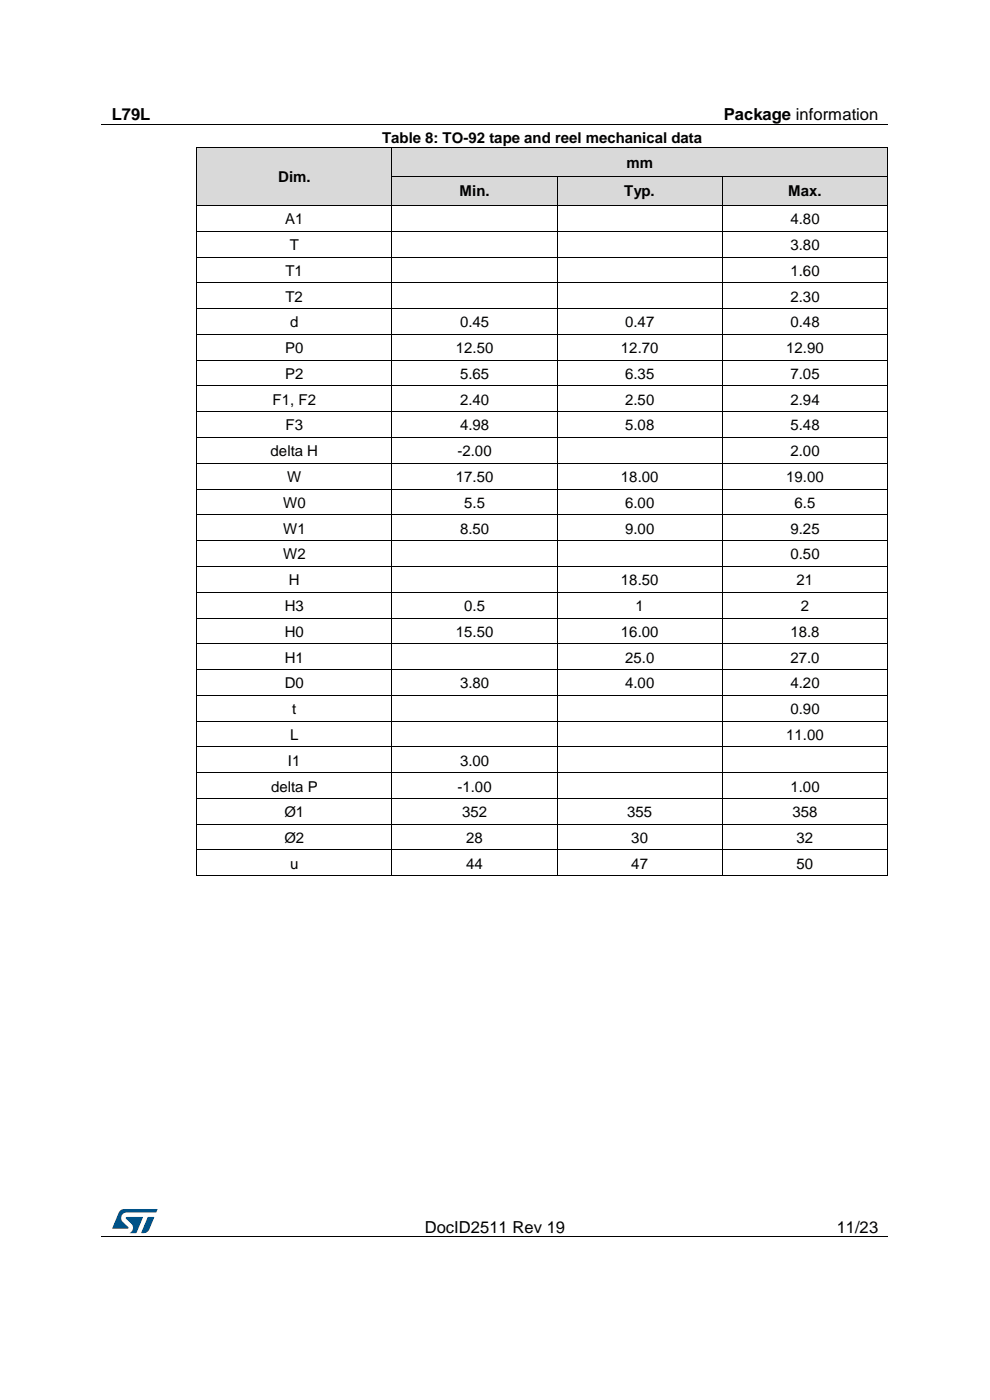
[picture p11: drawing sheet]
<svg xmlns="http://www.w3.org/2000/svg" width="210mm" height="297mm" viewBox="0 0 210 297" stroke-linecap="round" stroke-linejoin="round" font-family="sans-serif">
<path d="M21.5 26.5h166.7M21.5 262.4h166.7" fill="none" stroke="#000" stroke-width=".21"/>
<g fill="#000">
<path d="M104.5 26.4h.2v.1h-.2z" fill-rule="evenodd"/>
<path d="M61.6 262.3h.1v.2h-.1z" fill-rule="evenodd"/>
<path d="M148 262.3h.1v.2h-.1z" fill-rule="evenodd"/>
</g>
<g fill="#005288">
<path d="M25.4 256.9l.6-.4h.4l7 .1-.3 .6h-6.2a1.26 1.26 0 0 0-1.2 1.1 1.26 1.26 0 0 0 .8 1.4l.7 .6v.3l-3.4 .1z"/>
<path d="M31.4 258.2l1.3 .1-1 2.5a1.32 1.32 0 0 1-1.7 .7z"/>
<path d="M26.7 258.2l3.6 .1-1.4 3.3h-1.4a1.35 1.35 0 0 0 .7-1.2 1.35 1.35 0 0 0-.8-1.2l-.7-.6z"/>
</g>
<g fill="#d9d9d9">
<path d="M41.8 31.4h41.3v12.1h-41.3z" fill-rule="evenodd"/>
<path d="M43.7 34.5h37.6v6h-37.6z" fill-rule="evenodd"/>
<path d="M83.2 31.4h105v6h-105z" fill-rule="evenodd"/>
<path d="M85.1 31.4h101.2v6h-101.2z" fill-rule="evenodd"/>
</g>
<g fill="#000">
<path d="M41.7 31.3l.1 .1z" fill-rule="evenodd"/>
<path d="M41.7 31.3l.1 .1z" fill-rule="evenodd"/>
<path d="M83.1 31.3l.1 .1z" fill-rule="evenodd"/>
<path d="M188.2 31.3l.1 .1z" fill-rule="evenodd"/>
<path d="M188.2 31.3l.1 .1z" fill-rule="evenodd"/>
</g>
<path d="M41.8 31.4v6M41.8 31.4h41.3M83.1 31.4v6M83.2 31.4h105M188.2 31.4v6" fill="none" stroke="#000" stroke-width=".21"/>
<g fill="#d9d9d9">
<path d="M83.2 37.5h34.9v6h-34.9z" fill-rule="evenodd"/>
<path d="M85.1 37.5h31.2v6h-31.2z" fill-rule="evenodd"/>
<path d="M118.2 37.5h35v6h-35z" fill-rule="evenodd"/>
<path d="M120.1 37.5h31.2v6h-31.2z" fill-rule="evenodd"/>
<path d="M153.3 37.5h34.9v6h-34.9z" fill-rule="evenodd"/>
<path d="M155.1 37.5h31.2v6h-31.2z" fill-rule="evenodd"/>
</g>
<g fill="#000">
<path d="M41.7 37.4l.1 .1z" fill-rule="evenodd"/>
<path d="M83.1 37.4l.1 .1z" fill-rule="evenodd"/>
<path d="M118.1 37.4l.1 .1z" fill-rule="evenodd"/>
<path d="M153.1 37.4l.1 .1z" fill-rule="evenodd"/>
<path d="M188.2 37.4l.1 .1z" fill-rule="evenodd"/>
<path d="M41.7 43.5h.2v.2h-.2z" fill-rule="evenodd"/>
<path d="M41.7 43.5h.2v.2h-.2z" fill-rule="evenodd"/>
<path d="M41.7 49h.2v.2h-.2z" fill-rule="evenodd"/>
<path d="M41.7 54.4h.2v.2h-.2z" fill-rule="evenodd"/>
<path d="M41.9 43.5h.1v.2h-.1z" fill-rule="evenodd"/>
<path d="M83 43.5h.2v.2h-.2z" fill-rule="evenodd"/>
<path d="M83 49h.2v.2h-.2z" fill-rule="evenodd"/>
<path d="M83 54.4h.2v.2h-.2z" fill-rule="evenodd"/>
<path d="M83.2 43.5h.2v.2h-.2z" fill-rule="evenodd"/>
<path d="M118.1 43.5h.2v.2h-.2z" fill-rule="evenodd"/>
<path d="M118.1 49h.2v.2h-.2z" fill-rule="evenodd"/>
<path d="M118.1 54.4h.2v.2h-.2z" fill-rule="evenodd"/>
<path d="M118.3 43.5h.1v.2h-.1z" fill-rule="evenodd"/>
<path d="M153.1 43.5h.2v.2h-.2z" fill-rule="evenodd"/>
<path d="M153.1 49h.2v.2h-.2z" fill-rule="evenodd"/>
<path d="M153.1 54.4h.2v.2h-.2z" fill-rule="evenodd"/>
<path d="M153.3 43.5h.1v.2h-.1z" fill-rule="evenodd"/>
<path d="M188.2 43.5h.1v.2h-.1z" fill-rule="evenodd"/>
<path d="M188.2 43.5h.1v.2h-.1z" fill-rule="evenodd"/>
<path d="M188.2 49h.1v.2h-.1z" fill-rule="evenodd"/>
<path d="M188.2 54.4h.1v.2h-.1z" fill-rule="evenodd"/>
<path d="M41.7 59.9h.2v.2h-.2z" fill-rule="evenodd"/>
<path d="M41.7 65.4h.2v.2h-.2z" fill-rule="evenodd"/>
<path d="M41.7 70.9h.2v.1h-.2z" fill-rule="evenodd"/>
<path d="M41.7 76.3h.2v.2h-.2z" fill-rule="evenodd"/>
<path d="M83 59.9h.2v.2h-.2z" fill-rule="evenodd"/>
<path d="M83 65.4h.2v.2h-.2z" fill-rule="evenodd"/>
<path d="M83 70.9h.2v.1h-.2z" fill-rule="evenodd"/>
<path d="M83 76.3h.2v.2h-.2z" fill-rule="evenodd"/>
<path d="M118.1 59.9h.2v.2h-.2z" fill-rule="evenodd"/>
<path d="M118.1 65.4h.2v.2h-.2z" fill-rule="evenodd"/>
<path d="M118.1 70.9h.2v.1h-.2z" fill-rule="evenodd"/>
<path d="M118.1 76.3h.2v.2h-.2z" fill-rule="evenodd"/>
<path d="M153.1 59.9h.2v.2h-.2z" fill-rule="evenodd"/>
<path d="M153.1 65.4h.2v.2h-.2z" fill-rule="evenodd"/>
<path d="M153.1 70.9h.2v.1h-.2z" fill-rule="evenodd"/>
<path d="M153.1 76.3h.2v.2h-.2z" fill-rule="evenodd"/>
<path d="M188.2 59.9h.1v.2h-.1z" fill-rule="evenodd"/>
<path d="M188.2 65.4h.1v.2h-.1z" fill-rule="evenodd"/>
<path d="M188.2 70.9h.1v.1h-.1z" fill-rule="evenodd"/>
<path d="M188.2 76.3h.1v.2h-.1z" fill-rule="evenodd"/>
<path d="M41.7 81.8h.2v.2h-.2z" fill-rule="evenodd"/>
<path d="M41.7 87.3h.2v.1h-.2z" fill-rule="evenodd"/>
<path d="M41.7 92.7h.2v.2h-.2z" fill-rule="evenodd"/>
<path d="M41.7 98.2h.2v.2h-.2z" fill-rule="evenodd"/>
<path d="M83 81.8h.2v.2h-.2z" fill-rule="evenodd"/>
<path d="M83 87.3h.2v.1h-.2z" fill-rule="evenodd"/>
<path d="M83 92.7h.2v.2h-.2z" fill-rule="evenodd"/>
<path d="M83 98.2h.2v.2h-.2z" fill-rule="evenodd"/>
<path d="M118.1 81.8h.2v.2h-.2z" fill-rule="evenodd"/>
<path d="M118.1 87.3h.2v.1h-.2z" fill-rule="evenodd"/>
<path d="M118.1 92.7h.2v.2h-.2z" fill-rule="evenodd"/>
<path d="M118.1 98.2h.2v.2h-.2z" fill-rule="evenodd"/>
<path d="M153.1 81.8h.2v.2h-.2z" fill-rule="evenodd"/>
<path d="M153.1 87.3h.2v.1h-.2z" fill-rule="evenodd"/>
<path d="M153.1 92.7h.2v.2h-.2z" fill-rule="evenodd"/>
<path d="M153.1 98.2h.2v.2h-.2z" fill-rule="evenodd"/>
<path d="M188.2 81.8h.1v.2h-.1z" fill-rule="evenodd"/>
<path d="M188.2 87.3h.1v.1h-.1z" fill-rule="evenodd"/>
<path d="M188.2 92.7h.1v.2h-.1z" fill-rule="evenodd"/>
<path d="M188.2 98.2h.1v.2h-.1z" fill-rule="evenodd"/>
<path d="M41.7 103.7h.2v.2h-.2z" fill-rule="evenodd"/>
<path d="M41.7 109.2h.2v.1h-.2z" fill-rule="evenodd"/>
<path d="M41.7 114.6h.2v.2h-.2z" fill-rule="evenodd"/>
<path d="M83 103.7h.2v.2h-.2z" fill-rule="evenodd"/>
<path d="M83 109.2h.2v.1h-.2z" fill-rule="evenodd"/>
<path d="M83 114.6h.2v.2h-.2z" fill-rule="evenodd"/>
<path d="M118.1 103.7h.2v.2h-.2z" fill-rule="evenodd"/>
<path d="M118.1 109.2h.2v.1h-.2z" fill-rule="evenodd"/>
<path d="M118.1 114.6h.2v.2h-.2z" fill-rule="evenodd"/>
<path d="M153.1 103.7h.2v.2h-.2z" fill-rule="evenodd"/>
<path d="M153.1 109.2h.2v.1h-.2z" fill-rule="evenodd"/>
<path d="M153.1 114.6h.2v.2h-.2z" fill-rule="evenodd"/>
<path d="M188.2 103.7h.1v.2h-.1z" fill-rule="evenodd"/>
<path d="M188.2 109.2h.1v.1h-.1z" fill-rule="evenodd"/>
<path d="M188.2 114.6h.1v.2h-.1z" fill-rule="evenodd"/>
<path d="M41.7 120.1h.2v.1h-.2z" fill-rule="evenodd"/>
<path d="M41.7 125.5h.2v.2h-.2z" fill-rule="evenodd"/>
<path d="M41.7 131h.2v.2h-.2z" fill-rule="evenodd"/>
<path d="M41.7 136.5h.2v.2h-.2z" fill-rule="evenodd"/>
<path d="M83 120.1h.2v.1h-.2z" fill-rule="evenodd"/>
<path d="M83 125.5h.2v.2h-.2z" fill-rule="evenodd"/>
<path d="M83 131h.2v.2h-.2z" fill-rule="evenodd"/>
<path d="M83 136.5h.2v.2h-.2z" fill-rule="evenodd"/>
<path d="M118.1 120.1h.2v.1h-.2z" fill-rule="evenodd"/>
<path d="M118.1 125.5h.2v.2h-.2z" fill-rule="evenodd"/>
<path d="M118.1 131h.2v.2h-.2z" fill-rule="evenodd"/>
<path d="M118.1 136.5h.2v.2h-.2z" fill-rule="evenodd"/>
<path d="M153.1 120.1h.2v.1h-.2z" fill-rule="evenodd"/>
<path d="M153.1 125.5h.2v.2h-.2z" fill-rule="evenodd"/>
<path d="M153.1 131h.2v.2h-.2z" fill-rule="evenodd"/>
<path d="M153.1 136.5h.2v.2h-.2z" fill-rule="evenodd"/>
<path d="M188.2 120.1h.1v.1h-.1z" fill-rule="evenodd"/>
<path d="M188.2 125.5h.1v.2h-.1z" fill-rule="evenodd"/>
<path d="M188.2 131h.1v.2h-.1z" fill-rule="evenodd"/>
<path d="M188.2 136.5h.1v.2h-.1z" fill-rule="evenodd"/>
<path d="M41.7 142h.2v.1h-.2z" fill-rule="evenodd"/>
<path d="M41.7 147.4h.2v.2h-.2z" fill-rule="evenodd"/>
<path d="M41.7 152.9h.2v.2h-.2z" fill-rule="evenodd"/>
<path d="M41.7 158.4h.2v.1h-.2z" fill-rule="evenodd"/>
<path d="M83 142h.2v.1h-.2z" fill-rule="evenodd"/>
<path d="M83 147.4h.2v.2h-.2z" fill-rule="evenodd"/>
<path d="M83 152.9h.2v.2h-.2z" fill-rule="evenodd"/>
<path d="M83 158.4h.2v.1h-.2z" fill-rule="evenodd"/>
<path d="M118.1 142h.2v.1h-.2z" fill-rule="evenodd"/>
<path d="M118.1 147.4h.2v.2h-.2z" fill-rule="evenodd"/>
<path d="M118.1 152.9h.2v.2h-.2z" fill-rule="evenodd"/>
<path d="M118.1 158.4h.2v.1h-.2z" fill-rule="evenodd"/>
<path d="M153.1 142h.2v.1h-.2z" fill-rule="evenodd"/>
<path d="M153.1 147.4h.2v.2h-.2z" fill-rule="evenodd"/>
<path d="M153.1 152.9h.2v.2h-.2z" fill-rule="evenodd"/>
<path d="M153.1 158.4h.2v.1h-.2z" fill-rule="evenodd"/>
<path d="M188.2 142h.1v.1h-.1z" fill-rule="evenodd"/>
<path d="M188.2 147.4h.1v.2h-.1z" fill-rule="evenodd"/>
<path d="M188.2 152.9h.1v.2h-.1z" fill-rule="evenodd"/>
<path d="M188.2 158.4h.1v.1h-.1z" fill-rule="evenodd"/>
<path d="M41.7 163.9h.2v.1h-.2z" fill-rule="evenodd"/>
<path d="M41.7 169.3h.2v.2h-.2z" fill-rule="evenodd"/>
<path d="M41.7 174.8h.2v.1h-.2z" fill-rule="evenodd"/>
<path d="M83 163.9h.2v.1h-.2z" fill-rule="evenodd"/>
<path d="M83 169.3h.2v.2h-.2z" fill-rule="evenodd"/>
<path d="M83 174.8h.2v.1h-.2z" fill-rule="evenodd"/>
<path d="M118.1 163.9h.2v.1h-.2z" fill-rule="evenodd"/>
<path d="M118.1 169.3h.2v.2h-.2z" fill-rule="evenodd"/>
<path d="M118.1 174.8h.2v.1h-.2z" fill-rule="evenodd"/>
<path d="M153.1 163.9h.2v.1h-.2z" fill-rule="evenodd"/>
<path d="M153.1 169.3h.2v.2h-.2z" fill-rule="evenodd"/>
<path d="M153.1 174.8h.2v.1h-.2z" fill-rule="evenodd"/>
<path d="M188.2 163.9h.1v.1h-.1z" fill-rule="evenodd"/>
<path d="M188.2 169.3h.1v.2h-.1z" fill-rule="evenodd"/>
<path d="M188.2 174.8h.1v.1h-.1z" fill-rule="evenodd"/>
<path d="M41.7 180.2h.2v.2h-.2z" fill-rule="evenodd"/>
<path d="M41.7 185.7h.2v.2h-.2z" fill-rule="evenodd"/>
<path d="M41.7 185.7h.2v.2h-.2z" fill-rule="evenodd"/>
<path d="M83 180.2h.2v.2h-.2z" fill-rule="evenodd"/>
<path d="M83 185.7h.2v.2h-.2z" fill-rule="evenodd"/>
<path d="M118.1 180.2h.2v.2h-.2z" fill-rule="evenodd"/>
<path d="M118.1 185.7h.2v.2h-.2z" fill-rule="evenodd"/>
<path d="M153.1 180.2h.2v.2h-.2z" fill-rule="evenodd"/>
<path d="M153.1 185.7h.2v.2h-.2z" fill-rule="evenodd"/>
<path d="M188.2 180.2h.1v.2h-.1z" fill-rule="evenodd"/>
<path d="M188.2 185.7h.1v.2h-.1z" fill-rule="evenodd"/>
<path d="M188.2 185.7h.1v.2h-.1z" fill-rule="evenodd"/>
</g>
<g fill="none" stroke="#000" stroke-width=".21">
<path d="M41.8 37.5v6M83.1 37.5v6M83.2 37.5h34.9l.1 6M118.2 37.5h34.9l.1 6M153.2 37.5h35M188.2 37.5v6M41.8 43.7v5.3M41.8 49.2v5.2M41.8 54.6v5.3M41.9 49.1h41.1M41.9 54.5h41.1M41.9 60h41.1"/>
<path d="M42 43.6h41M83.1 43.7v5.3M83.1 49.2v5.2M83.1 54.6v5.3M83.2 49.1h34.9M83.2 54.5h34.9M83.2 60h34.9M83.4 43.6h34.7M118.2 43.7v5.3M118.2 49.2v5.2M118.2 54.6v5.3M118.3 49.1h34.8"/>
<path d="M118.3 54.5h34.8M118.3 60h34.8M118.4 43.6h34.7M153.2 43.7v5.3M153.2 49.2v5.2M153.2 54.6v5.3M153.3 49.1h34.9M153.3 54.5h34.9M153.3 60h34.9M153.4 43.6h34.8M188.2 43.7v5.3M188.2 49.2v5.2"/>
<path d="M188.2 54.6v5.3M41.8 60.1v5.3M41.8 65.6v5.3M41.8 71v5.3M41.8 76.5v5.3M41.9 65.5h41.1M41.9 71h41.1M41.9 76.4h41.1M83.1 60.1v5.3M83.1 65.6v5.3M83.1 71v5.3M83.1 76.5v5.3"/>
<path d="M83.2 65.5h34.9M83.2 71h34.9M83.2 76.4h34.9M118.2 60.1v5.3M118.2 65.6v5.3M118.2 71v5.3M118.2 76.5v5.3M118.3 65.5h34.8M118.3 71h34.8M118.3 76.4h34.8M153.2 60.1v5.3M153.2 65.6v5.3"/>
<path d="M153.2 71v5.3M153.2 76.5v5.3M153.3 65.5h34.9M153.3 71h34.9M153.3 76.4h34.9M188.2 60.1v5.3M188.2 65.6v5.3M188.2 71v5.3M188.2 76.5v5.3M41.8 82v5.3M41.8 87.4v5.3M41.8 92.9v5.3"/>
<path d="M41.8 98.4v5.3M41.9 81.9h41.1M41.9 87.4h41.1M41.9 92.8h41.1M41.9 98.3h41.1M83.1 82v5.3M83.1 87.4v5.3M83.1 92.9v5.3M83.1 98.4v5.3M83.2 81.9h34.9M83.2 87.4h34.9M83.2 92.8h34.9"/>
<path d="M83.2 98.3h34.9M118.2 82v5.3M118.2 87.4v5.3M118.2 92.9v5.3M118.2 98.4v5.3M118.3 81.9h34.8M118.3 87.4h34.8M118.3 92.8h34.8M118.3 98.3h34.8M153.2 82v5.3M153.2 87.4v5.3M153.2 92.9v5.3"/>
<path d="M153.2 98.4v5.3M153.3 81.9h34.9M153.3 87.4h34.9M153.3 92.8h34.9M153.3 98.3h34.9M188.2 82v5.3M188.2 87.4v5.3M188.2 92.9v5.3M188.2 98.4v5.3M41.8 103.9v5.3M41.8 109.3v5.3M41.8 114.8v5.3"/>
<path d="M41.9 103.8h41.1M41.9 109.2h41.1M41.9 114.7h41.1M83.1 103.9v5.3M83.1 109.3v5.3M83.1 114.8v5.3M83.2 103.8h34.9M83.2 109.2h34.9M83.2 114.7h34.9M118.2 103.9v5.3M118.2 109.3v5.3M118.2 114.8v5.3"/>
<path d="M118.3 103.8h34.8M118.3 109.2h34.8M118.3 114.7h34.8M153.2 103.9v5.3M153.2 109.3v5.3M153.2 114.8v5.3M153.3 103.8h34.9M153.3 109.2h34.9M153.3 114.7h34.9M188.2 103.9v5.3M188.2 109.3v5.3M188.2 114.8v5.3"/>
<path d="M41.8 120.2v5.3M41.8 125.7v5.3M41.8 131.2v5.3M41.8 136.7v5.3M41.9 120.2h41.1M41.9 125.6h41.1M41.9 131.1h41.1M41.9 136.6h41.1M83.1 120.2v5.3M83.1 125.7v5.3M83.1 131.2v5.3M83.1 136.7v5.3"/>
<path d="M83.2 120.2h34.9M83.2 125.6h34.9M83.2 131.1h34.9M83.2 136.6h34.9M118.2 120.2v5.3M118.2 125.7v5.3M118.2 131.2v5.3M118.2 136.7v5.3M118.3 120.2h34.8M118.3 125.6h34.8M118.3 131.1h34.8M118.3 136.6h34.8"/>
<path d="M153.2 120.2v5.3M153.2 125.7v5.3M153.2 131.2v5.3M153.2 136.7v5.3M153.3 120.2h34.9M153.3 125.6h34.9M153.3 131.1h34.9M153.3 136.6h34.9M188.2 120.2v5.3M188.2 125.7v5.3M188.2 131.2v5.3M188.2 136.7v5.3"/>
<path d="M41.8 142.1v5.3M41.8 147.6v5.3M41.8 153.1v5.3M41.8 158.5v5.4M41.9 142h41.1M41.9 147.5h41.1M41.9 153h41.1M41.9 158.4h41.1M83.1 142.1v5.3M83.1 147.6v5.3M83.1 153.1v5.3M83.1 158.5v5.4"/>
<path d="M83.2 142h34.9M83.2 147.5h34.9M83.2 153h34.9M83.2 158.4h34.9M118.2 142.1v5.3M118.2 147.6v5.3M118.2 153.1v5.3M118.2 158.5v5.4M118.3 142h34.8M118.3 147.5h34.8M118.3 153h34.8M118.3 158.4h34.8"/>
<path d="M153.2 142.1v5.3M153.2 147.6v5.3M153.2 153.1v5.3M153.2 158.5v5.4M153.3 142h34.9M153.3 147.5h34.9M153.3 153h34.9M153.3 158.4h34.9M188.2 142.1v5.3M188.2 147.6v5.3M188.2 153.1v5.3M188.2 158.5v5.4"/>
<path d="M41.8 164v5.3M41.8 169.5v5.3M41.8 174.9v5.3M41.9 163.9h41.1M41.9 169.4h41.1M41.9 174.9h41.1M83.1 164v5.3M83.1 169.5v5.3M83.1 174.9v5.3M83.2 163.9h34.9M83.2 169.4h34.9M83.2 174.9h34.9"/>
<path d="M118.2 164v5.3M118.2 169.5v5.3M118.2 174.9v5.3M118.3 163.9h34.8M118.3 169.4h34.8M118.3 174.9h34.8M153.2 164v5.3M153.2 169.5v5.3M153.2 174.9v5.3M153.3 163.9h34.9M153.3 169.4h34.9M153.3 174.9h34.9"/>
<path d="M188.2 164v5.3M188.2 169.5v5.3M188.2 174.9v5.3M41.8 180.4v5.3M41.9 180.3h41.1M41.9 185.8h41.1M83.1 180.4v5.3M83.2 180.3h34.9M83.2 185.8h34.9M118.2 180.4v5.3M118.3 180.3h34.8M118.3 185.8h34.8"/>
<path d="M153.2 180.4v5.3M153.3 180.3h34.9M153.3 185.8h34.9M188.2 180.4v5.3"/>
</g>
<g font-size="3.5">
<text x="23.7" y="25.5">L79L</text>
<text x="153.6" y="25.5">Package information</text>
<text x="90.1" y="261.5">DocID2511 Rev 19</text>
<text x="177.5" y="261.5">11/23</text>
</g>
<g font-size="3.2">
<text x="81" y="30.2">Table 8: TO-92 tape and reel mechanical data</text>
<text x="132.9" y="35.6">mm</text>
<text x="59" y="38.6">Dim.</text>
<text x="97.5" y="41.7">Min.</text>
<text x="132.4" y="41.7">Typ.</text>
<text x="167.2" y="41.7">Max.</text>
<text x="60.5" y="47.6">A1</text>
<text x="167.7" y="47.6">4.80</text>
<text x="61.5" y="53.1">T</text>
<text x="167.7" y="53.1">3.80</text>
<text x="60.6" y="58.5">T1</text>
<text x="167.7" y="58.5">1.60</text>
<text x="60.6" y="64">T2</text>
<text x="167.7" y="64">2.30</text>
<text x="61.6" y="69.5">d</text>
<text x="97.6" y="69.5">0.45</text>
<text x="132.6" y="69.5">0.47</text>
<text x="167.7" y="69.5">0.48</text>
<text x="60.5" y="74.9">P0</text>
<text x="96.7" y="74.9">12.50</text>
<text x="131.7" y="74.9">12.70</text>
<text x="166.8" y="74.9">12.90</text>
<text x="60.5" y="80.4">P2</text>
<text x="97.6" y="80.4">5.65</text>
<text x="132.6" y="80.4">6.35</text>
<text x="167.7" y="80.4">7.05</text>
<text x="57.8" y="85.9">F1, F2</text>
<text x="97.6" y="85.9">2.40</text>
<text x="132.6" y="85.9">2.50</text>
<text x="167.7" y="85.9">2.94</text>
<text x="60.6" y="91.3">F3</text>
<text x="97.6" y="91.3">4.98</text>
<text x="132.6" y="91.3">5.08</text>
<text x="167.7" y="91.3">5.48</text>
<text x="57.4" y="96.8">delta H</text>
<text x="97" y="96.8">-2.00</text>
<text x="167.7" y="96.8">2.00</text>
<text x="60" y="107.8">W0</text>
<text x="60.9" y="102.3">W</text>
<text x="96.7" y="102.3">17.50</text>
<text x="98.5" y="107.8">5.5</text>
<text x="131.7" y="102.3">18.00</text>
<text x="132.6" y="107.8">6.00</text>
<text x="166.8" y="102.3">19.00</text>
<text x="168.6" y="107.8">6.5</text>
<text x="60" y="113.2">W1</text>
<text x="97.6" y="113.2">8.50</text>
<text x="132.6" y="113.2">9.00</text>
<text x="167.7" y="113.2">9.25</text>
<text x="60" y="118.7">W2</text>
<text x="167.7" y="118.7">0.50</text>
<text x="61.3" y="124.1">H</text>
<text x="131.7" y="124.1">18.50</text>
<text x="169" y="124.1">21</text>
<text x="60.4" y="129.6">H3</text>
<text x="98.5" y="129.6">0.5</text>
<text x="134.8" y="129.6">1</text>
<text x="169.9" y="129.6">2</text>
<text x="60.4" y="135.1">H0</text>
<text x="96.7" y="135.1">15.50</text>
<text x="131.7" y="135.1">16.00</text>
<text x="167.7" y="135.1">18.8</text>
<text x="60.4" y="140.6">H1</text>
<text x="132.6" y="140.6">25.0</text>
<text x="167.7" y="140.6">27.0</text>
<text x="60.4" y="146">D0</text>
<text x="97.6" y="146">3.80</text>
<text x="132.6" y="146">4.00</text>
<text x="167.7" y="146">4.20</text>
<text x="62" y="151.5">t</text>
<text x="167.7" y="151.5">0.90</text>
<text x="61.6" y="157">L</text>
<text x="166.8" y="157">11.00</text>
<text x="57.5" y="167.9">delta P</text>
<text x="61.1" y="162.5">I1</text>
<text x="97" y="167.9">-1.00</text>
<text x="97.6" y="162.5">3.00</text>
<text x="167.7" y="167.9">1.00</text>
<text x="60.3" y="173.4">Ø1</text>
<text x="98" y="173.4">352</text>
<text x="133" y="173.4">355</text>
<text x="168.1" y="173.4">358</text>
<text x="60.3" y="178.8">Ø2</text>
<text x="98.9" y="178.8">28</text>
<text x="133.9" y="178.8">30</text>
<text x="169" y="178.8">32</text>
<text x="61.6" y="184.3">u</text>
<text x="98.9" y="184.3">44</text>
<text x="133.9" y="184.3">47</text>
<text x="169" y="184.3">50</text>
</g>
</svg>
